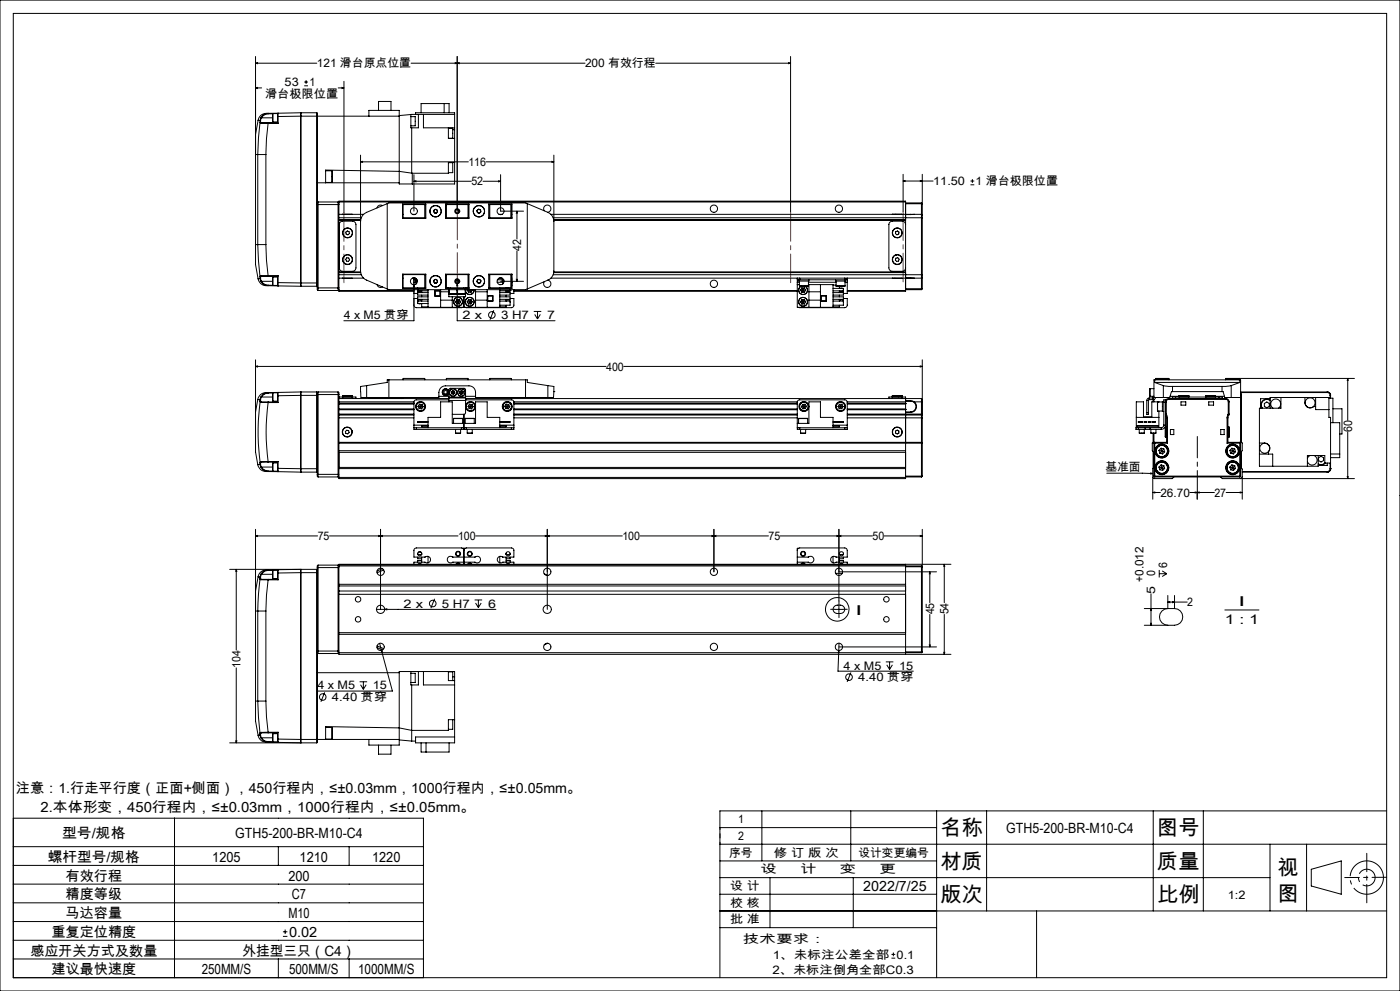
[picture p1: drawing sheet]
<svg xmlns="http://www.w3.org/2000/svg" width="420mm" height="297mm" viewBox="0 0 420 297" stroke-linecap="round" stroke-linejoin="round" font-family="sans-serif">
<g fill="none" stroke="#000" stroke-width=".3">
<path d="M0 0h420v297h-420zM4 4h412v289h-412zM76.7 18.9l.6-.1v.3zM76.7 18.9h18.3M76.7 16.9v56.4M136.6 18.8l.6 .1-.6 .2zM137.2 18.9l.6-.1v.3zM137.2 16.9v46.4M175.5 18.9h-52.2M196.7 18.9h40.5M236.6 18.8l.6 .1-.6 .2zM237.2 16.9v46.8"/>
<path d="M76.7 26.3l.6-.1v.3zM76.7 26.3h1.8M77.4 36.1l-.7 4.2v6h.6M77.4 36.1l.6 .1M78 36.7l-.7 9.6M78 36.7l.3 .2M78 36.2v.5M78.2 36.6l.2 .2M78.2 36.6l-.2 .1M78.2 36.1v.5M78.2 36.1l-.2 .1M78.3 36.9h2.1"/>
<path d="M78.3 35.2l-.3 1M78.3 35.2l.1 .1M78.4 36.8h2M78.4 36.8l-.1 .1M78.4 35.3l-.2 .8M78.4 35.3h3.4M80.4 34h-.2a2.56 2.56 0 0 0-2.8 2.1M80.4 36.9l-.5 4.7-.1 4.7M80.4 36.8v.1M80.4 34l-1.2 .3-.9 .9M80.4 34v.1M80.4 34.1l-1.4 .6-.6 .6"/>
<path d="M80.4 36.9h3M80.4 36.8h2.9M80.4 34.1h1.4M81.8 34.1l.1 2.4M81.9 34l-.1 .1M81.9 34v2.5M81.9 34h1.4M81.9 36.5h1.4M83.3 34.9h.1M83.3 34.1v.8M83.3 36.8l.1 .1M83.3 34.9v1.9"/>
<path d="M83.3 34v.1M83.4 33.9v1M83.4 33.9l6.8-.1v1M83.4 33.9l-.1 .2M83.4 34.9v2M83.4 33.9l-3 .1M90.2 34.8v50M90.2 34.8l-6.8 .1M90.2 34.8h29.6M90.3 33.8v52M90.3 33.8h4.7M90.3 33.8l-.1 .1"/>
<path d="M91.3 25.7h1.1M91.3 24.6h1.1M91.8 24v1.1M95 33.8v52M95 33.8l.2 51M101.5 26.3h1.7M102.6 26.2l.6 .1-.6 .2zM103.2 24.4v39.3M110.7 34.8v-1.7h9.1v22h16.6v-13.6M113.6 33.1v-2.7h3.7v2.7M123.3 35h1.3v2.7h-1.3M123.3 34.3l-3.5 .3"/>
<path d="M123.5 38.3v13.6M124.7 34.3v-.5h11.7v5.1M125.5 34.3v4h-2.2v-4M126.3 33.8v-2.8h8.4v2.8M127 34.3v4h9.4M133.2 31v2.8M134.5 38.4h1.3v3M134.5 38.3v3.1l1.9 .1M135.8 38.9h.6M136.4 38.9v2.6M136.4 34.3h-13.1M77.3 46.3h2.5"/>
<path d="M77.3 46.3v27M79.8 46.3v27M95.2 54.8h24.6M97.7 54.7h1.9M97.7 51.2h1.9M99.6 51.2v3.5M108.2 48.5l.6-.1v.2zM108.2 46.5v35.3a2.87 2.87 0 0 0 1.8 2.2l6.7 2.8h41l.5-.2M108.2 48.5h32.3M123.5 51.9h.2M123.5 51.9l-3.7-.5-22.1-.4v3.8M123.7 51.9v3.2"/>
<path d="M124.2 54.3l.6-.1v.3zM124.2 52.3v11M124.2 54.3h17.2M134.5 48.8h1.3v2.9h-1.3M136.4 48.7h-1.9v3.2h-10.8M144.9 54.3h5.3M145.8 48.5h20.4M149.6 54.2l.6 .1-.6 .2zM150.2 52.3v11h6.9M165.6 48.4l.6 .1-.6 .1zM166.2 46.5v34.7a2.98 2.98 0 0 1-1.8 2.8M270.9 54.3l.6-.2v.3z"/>
<path d="M270.9 54.3h9M270.9 52.2v11.3M276.1 54.1l.6 .2-.6 .1zM276.7 52.2v12.3M291.1 55.4h1.2M291.1 54.3h1.2M291.7 53.7v1.1M76.7 73.3v6l.7 4.3M76.7 73.3h.6M77.3 73.3l.7 9.6M77.3 73.3h2.5M79.8 73.3l.1 4.7 .5 4.7"/>
<path d="M95.2 61.3h6.5M95.4 60.5v26.6M95.4 60.5h6M95.4 60.5l-.2 .3M101.4 60.5v26.6M101.4 60.5l.3 .3M101.7 60.5v-.2h170v.2M101.7 60.8v.5M101.7 60.5v.3M101.7 61.3v25M101.7 64.2h7.4M101.7 66h6.5"/>
<path d="M101.7 60.5h170M101.7 65.3h6.7M101.7 65.9h6.5M102.1 66.6l.7-.3h3a1.09 1.09 0 0 1 1 1v13a1.09 1.09 0 0 1-1 1h-3a1.02 1.02 0 0 1-1-1v-13.2zM102.7 64.2h3M103.8 69.6l.4-.4 .5 .3 .1 .5-.4 .4-.6-.3zM104 77.3h.6l.2 .6-.3 .4-.6-.1-.2-.5zM114.8 61.6a1.07 1.07 0 0 0-1.7 .7M116.2 61l-6.2 2.6a2.94 2.94 0 0 0-1.8 2.8M116.2 61v25.6M116.2 61l.5-.2h41l.5 .2M120.8 64.2h.1"/>
<path d="M120.8 61.2h6.9v4.2h-6.9zM120.8 65.3h.1M120.9 65.3h6.8M123.7 64.2h.9M127.4 61.3v4M127.7 61.3h-6.8v4.1M130.1 63.3l.3 .5M130.4 63.8h.6M130.4 62.8l-.3 .5M130.4 62.8h.6M131 62.8l.2 .5M131.2 63.3l-.2 .5"/>
<path d="M133.7 61.2h7v4.2h-7zM133.7 61.3h7M133.7 65.3h7M133.9 61.3v4M134.1 61.2l.1 .1M140.4 61.3v4M143.1 63.1l.1 .6M143.2 63.7l.6 .2M143.6 62.7l.5 .2M143.6 62.7l-.5 .4M144.1 62.9l.1 .6M144.2 63.5l-.4 .4"/>
<path d="M146.6 61.3h6.8v4.1M146.6 61.2h7v4.2h-7zM146.6 65.3h6.8M146.9 61.3v4M149.7 64.2h.9M153.3 61.3v4M153.4 64.2h.2M153.4 65.3h.2M155.1 63.3l.1 .6h-.3zM155.1 63.3v8.3M155.1 75.2v9.1M158.2 61v25.6"/>
<path d="M158.2 61l6.2 2.6M163.3 63.2a1.11 1.11 0 0 1 .4-1.6 1.11 1.11 0 0 1 1.5 .6 1.11 1.11 0 0 1-.8 1.4M164.4 63.6a2.98 2.98 0 0 1 1.8 2.8M165.3 64.2h107.9M165.9 65.3h110.5M166.1 65.9h105.6M166.2 66h105.5M267.7 64.2h3M268.7 69.5l.5-.3 .5 .4-.1 .5-.5 .3-.5-.4zM268.8 77.4l.5-.1 .4 .4-.1 .5-.6 .1-.4-.4zM271.7 67.3a1.02 1.02 0 0 0-1-1h-3a1.09 1.09 0 0 0-1 1v13a1.09 1.09 0 0 0 1 1h3a1.02 1.02 0 0 0 1-1M271.7 60.5v4.8"/>
<path d="M271.7 65.3v17M271.7 60.8h4.7M271.7 61.1h4.7M273.2 64.3h-1.5v1M273.2 64.2h1.1M273.2 64.2v.1M274.2 64.2l-1 .1M274.2 64.2h2.2M276.4 64.2v1.1M276.4 64.2l.3 .3M276.4 65.3h.3M276.4 60.8l.3 .2-.3 .1"/>
<path d="M276.4 60.8v.3M276.4 61.1v3.1M276.4 65.3v17M276.7 64.5v.8M276.7 65.3v17M77.4 83.6a2.56 2.56 0 0 0 3 2M78 82.9l.2 .1M78 82.9v.6M78 83.5h.2M78 83.5l.3 .9M78 83.5l-.6 .1M78.2 83.5l.2 .8"/>
<path d="M78.2 83v.5M78.3 82.7h2.1M78.3 82.7l-.3 .2M78.3 82.7l.1 .1M78.3 84.4a2.46 2.46 0 0 0 2.1 1.2M78.4 82.8h2M78.4 82.8l-.2 .2M78.4 84.3l-.1 .1M78.4 84.3l.6 .6 1.4 .6M78.4 84.3h3.4M80.4 82.7v.1M80.4 85.5v.1"/>
<path d="M80.4 82.7h3M80.4 82.8h2.9M80.4 85.6l3 .1M80.4 85.5h1.4M81.9 83v2.5M81.9 83h1.4M81.9 85.5h1.4M83.3 84.7h.1M83.3 85.5l.1 .2M83.3 84.7v.8M83.3 85.5h.1M83.3 82.8v1.9"/>
<path d="M83.4 84.7v1M83.4 82.7l-.1 .1M83.4 82.7v2M83.4 84.7l6.8 .1M90.2 84.8v1l-6.8-.1M90.2 84.8h5M90.2 85.7l.1 .1M90.3 85.8h4.7M95.2 84.8v1.5M95.2 86.3v.5l.2 .3M95.2 85.7l-.2 .1M95.2 86.3h6.5"/>
<path d="M95.4 87.1h6M101.7 87.1v.2h22.5M101.7 86.3v.5M101.7 86.8v.3M101.7 81.6h6.5M101.7 83.4h7.4M101.7 82.3h6.7M101.7 87.1h22.5M101.7 86.8l-.3 .3M101.7 81.7h6.5M102.7 83.4h3M113.1 85.3a1.07 1.07 0 0 0 1.7 .7"/>
<path d="M120.8 83.4h.1M120.8 82.2h6.9v4.2h-6.9zM120.8 82.3h.1M120.9 82.2v4.1h6.8M120.9 82.3h6.8M123.7 83.4h.9M124.2 85.3l.1 .6h-.3zM124.2 91.4l.1 .5 .6 .3 13.9-.1M124.2 83.3v12.8h-21M124.2 87.9h1.1M124.2 89.5h1.1M124.7 83.9v.3h.5"/>
<path d="M124.8 84.2v.9M124.9 83.9h-.7v.7h.6M124.9 83.6v.3M124.9 83.9h.2M125.3 87.1h.1M125.3 86.3v.1M125.3 86.8v.4M125.3 90.2v.8h3.1M125.3 90.2h3.1M125.3 87.2h3.1M125.3 87.2a.61 .61 0 0 0 .6 .4 .61 .61 0 0 0 .6-.4v.5M125.4 87.3h1"/>
<path d="M125.6 91h.7M126.5 89.7v.5a.61 .61 0 0 0-.6-.4 .61 .61 0 0 0-.6 .4M126.5 88.4v.6M126.5 91v1h1.9M127.4 82.3v4M128.4 86.8v5.3h21.5v-5.3M128.4 87.7h-3.1v.7h3.1M128.4 89h-3.1v.7h3.1M130.1 84.3l.3 .5M130.4 83.8l-.3 .5M130.5 87.1h1.6v1.7h-1.6zM130.5 87.2h1.5v1.5h-1.5z"/>
<path d="M131 83.8l.2 .5M131 83.8h-.6M131 84.8h-.6M131.2 84.3l-.2 .5M132.2 86.8v5.3M132.2 87.5h2.5M132.2 90h3.5M133.7 82.2h7v4.2h-7zM133.7 86.3h7M133.7 82.3h7M133.9 82.3v4M134.2 86.3l-.1 .1"/>
<path d="M134.7 86.8v.3M134.7 88.2v.7h5v-.7M134.7 86.3v.1M134.7 87.1v1.1M134.7 88.2h5M134.7 87.1h.1M134.8 88h2.3M134.8 86.8v1.2M135.2 86.3v.1M135.7 88.9v3.2M136.7 84.2h1M136.7 90.4l.4 .7"/>
<path d="M136.7 90.4h1.5M136.9 83.9h.5M137.1 89.8h.7M137.1 89.8l-.4 .6M137.1 91.1h.7M137.1 89.8l.3 .6M137.1 86.8v1.2M137.1 87.1h.2M137.2 85.1l.1 .6h-.3zM137.2 83.5v12.6h29.3M137.3 88h2.3M137.3 86.8v1.2"/>
<path d="M137.4 90.4l-.3 .7M137.4 90.4l.4 .7M137.8 89.8l.4 .6M137.8 89.8l-.4 .6M138.2 90.4l-.4 .7M139.2 86.3v.1M139.2 88.9v3.2M139.6 86.8v1.2M139.6 87.1h.1M139.7 86.8v.3M139.7 86.3h.1M139.7 87.1v1.1"/>
<path d="M139.8 86.3l-.1 .1M140.2 87h1.5M140.2 87l.3 .6M140.2 90.4h1.5M140.2 90.4l.3 .7M140.3 86.8l-.1 .2M140.4 82.3v4M140.5 86.4h.1M140.5 87.6h.8M140.5 89.8h.8M140.5 91.1h.8M140.5 89.8l-.3 .6"/>
<path d="M140.5 89.8l.4 .6M140.8 86.8l.1 .2M140.9 87l.4 .6M140.9 87l-.4 .6M140.9 90.4l-.4 .7M140.9 90.4l.4 .7M141 86.8l-.1 .2M141.3 89.8l.4 .6M141.3 89.8l-.4 .6M141.6 86.8l.1 .2M141.7 87l-.4 .6M141.7 90.4l-.4 .7"/>
<path d="M142.2 86.8a1.3 1.3 0 0 1-1 1.4 1.3 1.3 0 0 1-1.5-.9M142.3 86.8a1.36 1.36 0 0 1-1.1 1.5 1.36 1.36 0 0 1-1.5-.8M142.7 86.8v5.3M142.7 87.5h3.5M142.7 90h3.5M143.1 84.4l.4 .4M143.3 83.9l-.2 .5M143.8 83.7l.5 .5M143.8 83.7l-.5 .2M144.1 84.7l-.6 .1M144.3 84.2l-.2 .5M146.2 86.8v5.3"/>
<path d="M146.3 88.6h1.6v1.6h-1.6zM146.3 88.7v1.5M146.6 82.2h7v4.2h-7zM146.6 82.3h6.8M146.9 82.3v4M147.8 88.7v1.5M148.1 93l-1.1 2.8M149.2 84.6h1.6M149.2 83.9h1.9M149.7 83.4h.9M149.9 85.3h.1M149.9 86.3v.1"/>
<path d="M149.9 87.7h3.1v.7h-3.1M149.9 89h3.1v.7h-3.1M149.9 90.2h3.1M149.9 87.2h3.1M150.2 84.3h6.9M150.7 83.9v.3h.5M150.8 84.2v.9M151.8 89.7v.5a.61 .61 0 0 1 .6-.4 .61 .61 0 0 1 .6 .4M151.8 86.3v.1M151.8 88.4v.6M151.8 91.5v.5h-1.9M151.9 87.3h1"/>
<path d="M152.1 86.4h.7M153 87.2a.61 .61 0 0 1-.6 .4 .61 .61 0 0 1-.6-.4v.5M153 86.4h.1M153 86.8v.3zM153 90.3v.3M153 89.5h1.2v2.1l-.4 .5-.4 .1-13.8-.1M153 87.1h.1M153 90.2v1.3h-3.1M153.3 82.3v4M153.4 84.2h.2M153.4 85.8h.1M153.4 83.9h.2"/>
<path d="M153.4 83.4h.2M153.4 82.2v4.1h-6.8M153.4 82.3h.2M153.4 85.7h.1M153.5 85.7v.1M153.5 84.2v1.5M153.5 84.6h.1M154.2 86.8v1.1h-1.2M154.2 87.3h85M154.2 87.1h85M154.9 83.7h.3l-.1 .6zM160.1 93.3h2.3"/>
<path d="M160.4 94.2l.9 1.4M161.3 93.3v2.3M162.1 94.2l-.8 1.4M164.4 84a1.11 1.11 0 0 1 .8 1.4 1.11 1.11 0 0 1-1.5 .6 1.11 1.11 0 0 1-.4-1.6M164.4 84l-6.2 2.6M165.3 83.4h73.9M165.9 82.3h110.5M166.1 81.7h105.6M166.2 81.6h105.5M239.2 83.9h.7M239.2 83.4h.7M239.2 83.9v.7"/>
<path d="M239.2 84.6v7.5h10.7v-6.8h-7.4M239.2 83.4v.5M239.2 85.3h.6M239.2 84.6h.6M239.7 83.9v.3h3v-.3M239.8 85.7h2.7M239.8 84.2v1.5M239.9 83.4v.5M239.9 83.4h13.5M239.9 83.9h13.5M240.2 87l.4 .6M240.2 87h1.5"/>
<path d="M240.2 90.5l.4 .6M240.3 85.8a1.35 1.35 0 0 0-.4 2 1.35 1.35 0 0 0 2.1 0 1.35 1.35 0 0 0-.5-2M240.4 85.8a1.3 1.3 0 0 0-.5 2 1.3 1.3 0 0 0 2 0 1.3 1.3 0 0 0-.5-2M240.5 89.8l-.3 .7M240.5 89.8l.8 1.3M240.6 86.3h.7M240.6 86.3l-.4 .7M240.6 87.6h.7M240.6 86.3l.3 .7M240.9 87l-.3 .6M240.9 87l.4 .6M241.3 89.8h-.8"/>
<path d="M241.3 89.8l.4 .6M241.3 89.8l-.7 1.3M241.3 86.3l.4 .7M241.3 86.3l-.4 .7M241.3 91.1h-.7M241.7 87l-.4 .6M241.7 90.4l-.4 .7M241.7 90.4l-1.5 .1M242.5 84.2v1.5M242.5 84.6h8.3M242.7 85.3v6.8M242.7 87.5h3.4"/>
<path d="M242.7 90h3.4M246.1 85.3v6.8M246.3 88.6h1.6v1.6h-1.6zM247.8 88.7v1.5M249.9 86.4h3.1v.8M249.9 87.7h3.1v.7h-3.1M249.9 89h3.1v.7h-3.1M249.9 90.2h3.1M249.9 87.2h3.1M249.9 85.4h.9M250.7 83.9v.3h3v-.3M250.8 85.7l.1 .1"/>
<path d="M250.8 85.7h2.7M250.8 84.2v1.5M250.9 85.8h.1M251.8 89.7v.5a.61 .61 0 0 1 .6-.4 .61 .61 0 0 1 .6 .4M251.8 85.8v.6M251.8 88.4v.6M251.8 91.5v.5h-1.9M251.9 87.3h1M252.1 86.4h.7M253 87.2a.61 .61 0 0 1-.6 .4 .61 .61 0 0 1-.6-.4v.5M253 86.8v.3M253 90.3v.3"/>
<path d="M253 89.5h1.2l-.1 2.1-.1 .4-.6 .2-13.9-.1M253 90.2v1.3h-3.1M253 87.1h.1M253.4 83.9h.8M253.4 83.4h.7M253.4 83.4v.5M253.5 85.7l-2.6 .1M253.5 84.2v1.5M253.5 84.6h.7M254.1 83.4h19.1M254.2 83.9v.7M254.2 83.4v.5"/>
<path d="M254.2 84.6v3.3h-1.2M254.2 87.1h17.5M267.7 83.4h3M271.7 82.3v4.8M271.7 87.1v.2h-17.5M271.7 82.3v1h1.5M271.7 86.8h4.7M271.7 86.5h4.7M273.2 83.3l1 .1M273.2 83.4h1M273.2 83.3v.1M274.2 83.4h2.2"/>
<path d="M276.4 82.3h.3M276.4 82.3v1.1M276.4 86.5h.3M276.4 86.5v.3M276.4 83.4v3.1M276.7 82.3v.8M276.7 83.1l-.3 .3M276.7 86.5l-.3 .3M276.7 83.1v3.4M76.7 109.8l.6-.1v.3zM76.7 107.8v15.7M76.7 109.8h105.1"/>
<path d="M77.3 119.7l.7 .1M77.3 119.7l-.6 3.8M78 119.8v.6M78.2 119.8v.5M78.2 119.8h-.2M78.3 118.9l-.3 .9M78.3 118.9l.1 .1M78.4 119l-.2 .8M78.4 119h3.4M80.4 117.6a2.65 2.65 0 0 0-3.1 2.1M80.4 117.6a2.45 2.45 0 0 0-2.1 1.3M80.4 117.6v.2"/>
<path d="M80.4 117.8l-.8 .2-1.2 1M80.4 117.8h1.4M81.8 117.8l.1 2.4M81.9 117.7l-.1 .1M81.9 117.7v2.5M81.9 117.7h1.4M83.3 118.6h.1M83.3 117.8v.8M83.3 118.6v1.9M83.3 117.7v.1M83.4 117.6l6.8-.1v1M83.4 117.6v1"/>
<path d="M83.4 117.6l-.1 .2M83.4 118.6v2M83.4 117.6h-3M90.2 118.5l-6.8 .1M90.2 118.5v22M90.2 118.5h5M90.3 117.5v24M90.3 117.5h4.7M90.3 117.5l-.1 .1M95 117.5v24M95 117.5l.2 .2M95.2 117.7v.5"/>
<path d="M95.2 118.2h6.5M95.2 118.2v24M95.4 117.5v25.4M95.4 117.5h6M95.4 117.5l-.2 .2M101.4 117.5v25.4M101.4 117.5l.3 .2v.5M101.7 118.2v14.4M101.7 119.4h33M101.8 119.4v-.4h5v.4M102.8 118.7h3M102.8 118.7v.7"/>
<path d="M102.8 119h2.9M105.8 118.7v.7M110 119.1h21.7a3.5 3.5 0 0 1 .6-2.9l.6-.4 .8-.2h7a1.93 1.93 0 0 1 2 2v1.5h21.7M110 115.6l-1.8 .2 .1 3.3h1.7M110 115.6l6.2-1v-.8h42v.8l6.2 1M110 115.6v3.5M110.7 119.4h9.1M116.7 113.8v5.3M120.9 113.8v-.4h6.5v.4M120.9 119.4h-.6M120.9 119.1v.3M131.7 118.8h3"/>
<path d="M133.9 113.8v-.4h6.5v.4M134.7 119.3v.7M134.7 119v.3M134.7 119v-2.1l.4-.5h4.4l.2 .4v2.2M134.7 119.8l-10.2 .1-.3 .5v7M134.7 119h5M134.7 119.3h5M135.4 117.4l.1 .6M135.4 117.4l.5 .2M135.5 118l.5 .2M135.8 117l-.4 .4M135.8 117l.5 .3"/>
<path d="M135.8 117l.1 .6M135.9 117.6l.6 .2M135.9 117.6l-.4 .4M135.9 117.6l.1 .6M136.3 117.3l.2 .5M136.3 117.3l-.4 .3M136.5 117.8l-.5 .4M137.9 117.8l.4 .4M138 117.3l-.1 .5M138 117.3l.4 .3M138.4 117.6l-.5 .2M138.4 117.6l-.1 .6"/>
<path d="M138.4 117.6l.5 .4M138.5 117l.5 .4M138.5 117l-.5 .3M138.5 117l-.1 .6M138.9 118l-.6 .2M139 117.4l-.1 .6M139 117.4l-.6 .2M139.7 119.3v.7M139.7 119v.3M139.7 119.9h14.1l.4 .5v7M139.7 119.4h136.7M139.7 118.8h3"/>
<path d="M146.9 113.8v-.4h6.4l.1 .4M153.4 119.1v.3M157.7 113.8v5.3M164.4 115.6l1.8 .2v1.6M164.4 115.6v3.5M166.2 117.4l-.1 1.7h-1.7M166.2 117.4h.1M187.1 109.8h89.6M266.7 119.4v-.4h5v.4M267.7 118.7h3M267.7 118.7v.7M267.8 119h2.8"/>
<path d="M270.7 118.7v.7M271.7 119.4v1M271.7 119.4v.7h1.5M276.1 109.7l.6 .1-.6 .2zM276.4 119.4v1M276.4 119.4l.3 .2v.8h-.3M276.7 107.8v16.3M344.8 119.3l-.6 .2-.2 .5M344.8 119.8l-.3 .2M344.8 119.3v.5M344.9 116.6l.1 2.2M344.9 116.5v.1"/>
<path d="M345 116.5h-.1M345 116.5v2.3M345 118.8h1.2M345 116.5h1.2M345.9 118.8v1.6M346.2 119l-.2 .3h-1.2M346.2 119.7v.7M346.4 114.6h25.6M346.4 114.6l2.6 1M346.4 113.8v.8M346.7 119.1l-.5 .6-1.4 .1M346.7 113.8v-.4h4v.4"/>
<path d="M346.7 113.6h4M349 115.6l2.8 .2M349 119.1h-2.8v-5.3h26v18.8M349 115.6v3.5M350.6 119.7l-.6 .3-.1 .4M350.6 119.4v.3M350.6 119.4a.96 .96 0 0 0-1 1M350.6 119.4h17.1M350.6 119.7h17.1M351 118.8h2.7M351.8 117.4h-.4l-.5 1.7h-1.9M351.8 115.8h14.8"/>
<path d="M351.8 117.4h14.8M351.8 115.8v1.6M352.7 119h-1v.4M352.7 119h13M352.7 119v.4M353.7 118.7h3M353.7 118.9l.1 .1M353.7 118.9h3M353.7 118.7v.2M356.7 118.9l-.1 .1M356.7 118.7v.2M361.7 118.7h3"/>
<path d="M361.7 118.9v.1M361.7 118.9h3M361.7 118.7v.2M364.7 118.9l-.1 .1M364.7 118.8h2.6M364.7 118.7v.2M365.7 119h1v.4M365.7 119v.4M366.6 117.4h.3l.5 1.7h2M366.6 115.8v1.6M367.7 113.6h4M367.7 119.7l.6 .2 .2 .5"/>
<path d="M367.7 119.4v.3M367.7 119.4a.96 .96 0 0 1 1 1M369.4 115.6l-2.8 .2M369.4 119.1h2.8M369.4 115.6v3.5M371.7 113.4v.4M372 114.6l-2.6 1M372 113.8v.8M372.2 117.5h26M372.2 118.2h.2M372.4 118.2v14.4M381 119.9a1.75 1.75 0 0 0-2.2 .2 1.75 1.75 0 0 0-.2 2.2"/>
<path d="M381 119.5h-2.8v2.8M384.3 119.1v3.2h-6.5v17.4h17.7v-3.2M391.5 119.1v1.6a1.58 1.58 0 0 0 .9 1.4 1.58 1.58 0 0 0 1.7-.3h.6M394.7 119.1v3.7h4M398.2 117.5a1.02 1.02 0 0 1 1 1M398.2 117.6a.84 .84 0 0 1 .8 .9M398.2 117.6l-26 .1 .2 .5M398.2 117.5v.1M398.7 119.3h1.2v7.4M399 118.5h.2M399 118.5v.8M399.2 118.5v.8"/>
<path d="M404.3 113.4l.2 .6h-.3zM404.3 113.4v12.6M406.3 113.4h-38.6v.4M76.7 123.5v12l.6 3.7M77.3 139.2a2.65 2.65 0 0 0 3.1 2.1M77.3 139.2h.1M78 139.1l.2 .1M78 139.1l.3 .9M78 139.1l-.7 .1M78 120.4a69.6 69.6 0 0 0 0 18.2M78 120.4l.3 .2M78 138.6l.2 .1"/>
<path d="M78 138.6v.5M78.2 120.3l.2 .2M78.2 120.3l-.2 .1M78.2 139.2l.2 .8M78.2 138.7v.5M78.3 138.4l-.3 .2M78.3 120.6h2.1M78.3 138.4l.1 .1M78.4 120.5h2M78.4 120.5l-.1 .1M78.4 138.5h2M78.4 138.5l-.2 .2"/>
<path d="M78.4 140h-.1M78.4 140l.6 .6 1.4 .6M78.4 140h3.4M80.4 120.6a65.4 65.4 0 0 0 0 17.7M80.4 138.3l-2.1 .1M80.4 120.5v.1M80.4 138.3v.2M80.4 120.6h3M80.4 138.3h3M80.4 120.5h2.9M80.4 138.5h2.9M81.9 138.7l-.1 2.4"/>
<path d="M81.9 138.7v2.5M81.9 120.2h1.4M81.9 138.7h1.4M83.3 120.5l.1 .1M83.3 138.5v1.9M83.4 138.3l-.1 .2M83.4 138.3v2.1M101.7 132.6v.2M101.7 132.8h174.7M101.7 135.1h170M101.7 135.6h170M101.7 132.6h174.7"/>
<path d="M101.7 121h22.5M101.7 122.7h22.5M101.7 121.1h22.5M101.7 122.6h22.5M101.7 120.4h22.5M101.7 124.1h22.5M101.7 124.4h22.5M101.7 125.2h22.5M101.7 120.9h22.5M101.7 122.8h22.5M103.6 129.3l.4-.4 .6 .2 .1 .5-.4 .4-.5-.1zM124.2 128.2h.7"/>
<path d="M124.2 128.2v.5h.7M124.2 127.4v.8M124.2 127.4h4.2M124.9 128.2h13.5M124.9 128.7h13.5M124.9 128.2v.5M125.4 121.8l.4 .6M125.4 121.8h.8M125.8 122.4l.7 .1M125.8 121.1l.8 .1M125.8 121.1l-.4 .7M125.8 121.1l.4 .7"/>
<path d="M126.2 121.8l.7 .1M126.2 121.8l-.4 .6M126.2 121.8l.3 .7M126.6 121.2l.3 .7M126.6 121.2l-.4 .6M126.9 121.9l-.4 .6M128.4 128.2v-3.1h3.8v-4.7h3.5v6.5h7v-6.5h3.5v4.7h3.7v3.1M128.4 127.5h-1.9v.4h1.9M128.4 126.4h-3.1l3.1 .1M134.7 120h5M134.7 120v.4M135.7 124.2h3.5"/>
<path d="M136.1 125.4h2.7M136.1 125.4v1.5M136.7 129.8h1.5M136.7 128.7v1.1M138.2 128.7v1.1M138.4 128.2h1.5M138.4 128.7h.8M138.4 128.2v.5M138.8 125.4v1.5M139.2 128.7h.7M139.2 124.2v4.5M139.6 125.4h2.7"/>
<path d="M139.6 125.4v1.5M139.7 120v3.8l-.5 .4M139.9 128.2h13.5M139.9 128.2v.5M139.9 128.7h13.5M140.2 129.8h1.5M140.2 128.7v1.1M140.4 121.8l.4 .6M140.4 121.8h.8M140.8 122.4l.7 .1M140.8 121.1l.8 .1M140.8 121.1l-.4 .7"/>
<path d="M140.8 121.1l.4 .7M141.2 121.8l.7 .1M141.2 121.8l-.4 .6M141.2 121.8l.3 .7M141.6 121.2l.3 .7M141.6 121.2l-.4 .6M141.7 128.7v1.1M141.9 121.9l-.4 .6M142.3 125.4v1.5M149.9 127.5h1.9v.4h-1.9M149.9 126.4h3.1l-3.1 .1M149.9 127.4h4.3"/>
<path d="M151.4 121.8l.4 .6M151.4 121.8h.8M151.8 122.4l.7 .1M151.8 121.1l.8 .1M151.8 121.1l-.4 .7M151.8 121.1l.4 .7M152.2 121.8l.7 .1M152.2 121.8l-.4 .6M152.2 121.8l.3 .7M152.6 121.2l.3 .7M152.6 121.2l-.4 .6M152.9 121.9l-.4 .6"/>
<path d="M153.4 128.2h.8M153.4 128.2v.5M154.2 128.2v.5h-.8M154.2 127.4v.8M154.2 121h85M154.2 122.7h85M154.2 121.1h85M154.2 122.6h85M154.2 120.4h85M154.2 124.1h85M154.2 124.4h85M154.2 125.2h85"/>
<path d="M154.2 120.9h85M154.2 122.8h85M239.2 128.2h.7M239.2 126.9h3.5v-6.5h3.4v4.7h3.8v3.1M239.6 125.4h2.7M239.6 125.4h.1M239.6 125.4v1.5M239.9 128.2h13.5M239.9 128.7h13.5M239.9 128.2v.5M240.2 129.8h1.5M240.2 128.7v1.1"/>
<path d="M240.4 121.9l.4 .6M240.8 121.2l-.4 .7M240.8 121.2l.4 .6M241.2 121.8l-.8 .1M241.2 121.8l-.4 .7M241.2 121.8l.4 .6M241.5 121.2h-.7M241.5 121.2l.4 .6M241.5 121.2l-.3 .6M241.6 122.4l-.8 .1M241.7 128.7v1.1M241.9 121.8l-.3 .6"/>
<path d="M241.9 121.8h-.7M242.3 125.4v1.5M249.9 127.5h1.9v.4h-1.9M249.9 126.4h3.1l-3.1 .1M249.9 127.4h4.3M251.4 121.8l.4 .7M251.4 121.8h.8M251.8 122.5h.7M251.8 121.2h.8M251.8 121.2l-.4 .6M251.8 121.2l.4 .6M252.2 121.8l-.4 .7"/>
<path d="M252.2 121.8l.3 .7M252.2 121.8h.7M252.6 121.2l.3 .6M252.6 121.2l-.4 .6M252.9 121.8l-.4 .7M253.4 128.2h.8M253.4 128.2v.5M254.1 120.4h17.6M254.2 127.4v-6.8l-.5-.7-13.9-.1-.6 .6v8.3h.7M254.2 128.2v.5h-.8M254.2 127.4v.8M254.2 121h17.5"/>
<path d="M254.2 122.7h17.5M254.2 121.1h17.5M254.2 122.6h17.5M254.2 124.1h22.2M254.2 124.4h22.2M254.2 125.2h22.2M254.2 120.9h17.5M254.2 122.8h17.5M268.7 129.2l.5-.3 .5 .3v.6l-.5 .3-.5-.3zM271.7 122.8v20.6h-170v-10.6M271.7 120.9v.1M271.7 122.7v.1"/>
<path d="M271.7 121h.1M271.7 122.7h.1M271.7 120.2h1.5M271.7 120.4v.5M271.7 121v1.7M271.7 123.6h1.5M271.7 123.5h1.5M273.2 120.1l1 .3M273.2 120.2a1.62 1.62 0 0 1 1.6 1.6 1.62 1.62 0 0 1-1.6 1.7M273.2 120.1v.1M273.2 123.5v.1M274.2 120.4a1.77 1.77 0 0 1 .6 2 1.77 1.77 0 0 1-1.6 1.2"/>
<path d="M274.2 120.4h2.2M276.4 132.6l.3 .2h-.3M276.4 132.6v.2M276.4 124.1v.3M276.4 124.1h.3M276.4 124.4v.8M276.4 125.2h.3M276.4 120.4v3.7M276.4 125.2v7.4M276.4 132.8v9.9M276.7 124.2l-.3 .2M276.7 124.1v.1"/>
<path d="M276.7 124.2v1M276.7 125.2v17.5M340.9 125.1h6.8M341 127.5h6.5v.4h-6.5zM341.5 126.4l1.3 .1zM341.5 128.2h-.7v.5h.7M341.5 128.2h6.9M341.5 128.7h2M341.5 128.2v.5M341.8 129.8h1.5M341.8 128.7v1.1M343.3 126.4l.7 .1z"/>
<path d="M343.3 128.7v1.1M343.5 128.7h1.5M343.5 128.2v.5M344 123.6v.6h.5v-.6M344 120h.5M344 123.6h.5M344 120v3.6M344.5 126.4l.8 .1zM344.5 120v3.6M345 128.7h3.4M345 128.2v.5M345.3 129.8h1.5"/>
<path d="M345.3 128.7v1.1M345.8 126.4l.8 .1zM345.9 132.6l-.2 .1v2.4l.5 .5M345.9 132.6h4.1M345.9 129.9v2.7M345.9 135.3v5M346.2 132.8h.2M346.2 132.8l.2-.2v.2M346.2 129.9v2.7M346.2 132.8v9.9M346.4 132.8h3.8M346.4 132.8v9.9"/>
<path d="M346.8 128.7v1.1M347.2 120.5l.1 2.7zM347.2 123.1h.1M347.3 123.2h1.4M347.7 120.4v.1M347.7 123.2v5M347.7 140l.2 .8M347.7 140l1.7 .4M347.7 135l.2 .8M347.7 135l1.7 .4M347.9 135.8l.9 .2M348.3 139.3l.8 .3"/>
<path d="M348.3 139.3l-.6 .7M348.3 139.3l.2 .9M348.3 134.3l.8 .2M348.3 134.3l-.6 .7M348.3 134.3l.5 1.7M348.4 128.2v.5M348.7 120.5l-3.2-.1v4.5h-2.5v-4.5h-2.1v7.8M349.1 120.3h-.4v3h.4M349.1 127.4l-.1 .4-.6 .4M349.1 127.4h.5M349.1 120.6h.5M349.1 120.6v6.8"/>
<path d="M349.1 139.6l.3 .8M349.1 139.6l-.6 .6M349.1 134.5l.3 .9M349.1 134.5l-1.2 1.3M349.4 135.4l-.6 .6M349.6 128v3M349.6 127.4a1.33 1.33 0 0 1-1.2 1.3M349.6 120.4v-.6h-.5v.8M349.6 120.4h.3M349.6 131h.3M349.6 128h.3M349.6 120.4v7"/>
<path d="M349.7 124.4l.3 .8M349.9 124.1v.1M349.9 124.1h-.3l.1 .3M349.9 120.4v3.7M349.9 128l.1 .1M349.9 124.2l.3 1M349.9 124.2l-.2 .2M349.9 128v3M350 130.9l-.1 .1M350 132.6l.2 .2M350 125.2h.2M350 125.2v7.4"/>
<path d="M350.2 125.2v7.6M351.1 128.7h1v1.5h-1zM354.3 120.4h1.4v1h-1.4zM362.6 120.4h1.5v1h-1.5zM366.2 128.7h1v1.5h-1zM368.1 125.2h.3M368.1 132.8h3.8M368.1 125.2v7.6M368.4 130.9v.1M368.4 132.6l-.3 .2M368.4 132.6h4M368.4 125.2v7.4"/>
<path d="M368.4 128v.1M368.4 124.2l-.3 1M368.4 124.2l.3 .2M368.4 128v3M368.4 131h.3M368.4 128h.3M368.5 124.1h.2M368.5 120.4h.2M368.5 124.1l-.1 .1M368.5 120.4v3.7M368.7 124.4l-.3 .8M368.7 128v3"/>
<path d="M368.7 124.1v.3M368.7 120.4v3.7M369 135l.2 .8M369 135l.8 .2M369 140l.2 .8M369 140l.8 .2M369.2 135.8l.8 .2M369.6 134.3l.8 .2M369.6 134.3l-.6 .7M369.6 134.3l.2 .9M369.6 139.3l.8 .3M369.6 139.3l-.6 .7"/>
<path d="M369.6 139.3l.2 .9M369.8 135.2l.8 .2M369.8 135.2l.2 .8M369.8 135.2l-.6 .6M370.4 134.5l.2 .9M370.4 134.5l-.6 .7M370.4 139.6l.2 .8M370.4 139.6l-.6 .6M370.6 135.4l-.6 .6M371.9 132.8h.3M371.9 132.8v-.2l.3 .2M371.9 132.8v9.9"/>
<path d="M372.2 132.8v9.9M372.4 132.6l.3 .1v2.4l-.5 .5M372.4 135.3v5M377.8 132.8h1.6a1.58 1.58 0 0 1 1.4 .9 1.58 1.58 0 0 1-.3 1.7v.7M377.8 136.1h4v3.6M379.3 120.9l.7-.4 .8 .4v.9l-.8 .4-.7-.4zM381 120a1.65 1.65 0 0 0-2.1 .2 1.65 1.65 0 0 0-.2 2.1M381 122.3v-3.2h17.7v6h.5v15.4M381.9 122.3a1.51 1.51 0 0 1-.3-2.2 1.51 1.51 0 0 1 2.3 0 1.51 1.51 0 0 1-.4 2.2M393 136.5l-.8 .9M394.3 136.5a1.51 1.51 0 0 1 .4 2.5 1.51 1.51 0 0 1-2.5-.6M395.6 137.2l.7-.5 .8 .5v.8l-.8 .5-.7-.5z"/>
<path d="M397.5 138.8a1.64 1.64 0 0 1-2 .2M397.6 138.8a1.76 1.76 0 0 1-2.1 .3M398.2 138.8v.7h-2.7M399 138.8v1.7M399.2 138.8h-1.8v-2.3h-5.2v3.2M399.2 126.7h2.7v10.5h-2.7M399.2 136.1h2.7M399.9 122.5h2.7v7.6h-.7M404.3 129.5v13.9M76.7 158.6v51.5M78.3 140a2.56 2.56 0 0 0 2.1 1.3M80.4 141.2v.1"/>
<path d="M80.4 141.3l3 .1M80.4 141.2h1.4M81.8 141.1l.1 .1M81.9 141.2h1.4M83.3 140.4v.8M83.3 140.4h.1M83.3 141.2l.1 .2M83.3 141.2h.1M83.4 140.4v1M83.4 140.4l6.8 .1M90.2 140.5v1l-6.8-.1M90.2 140.5h5"/>
<path d="M90.2 141.3l.1 .2M90.3 141.5h4.7M95.2 142.2v.5l.2 .2M95.2 141.3l-.2 .2M95.2 142.2h6.5M95.4 142.9h6M101.7 140.1h170M101.7 140.4h170M101.7 143.1h170M101.7 142.7l-.3 .2M114.2 158.6v24M164.2 158.6v24"/>
<path d="M214.2 158.6v12.8M251.7 158.6v21.5M271.7 142.7h4.7M271.7 142.9h4.7M276.4 142.7h.3M276.4 142.7v.2M276.7 158.6v36.8M276.7 142.7l-.3 .2M332 141.8l13.8 .1M345.2 141.7l.6 .2-.6 .2zM345.8 147.6l.6-.1v.2zM345.8 147.6h2.3"/>
<path d="M346.2 142.7l.2 .2M346.2 142.7h.2M346.2 140.1l-.4 .3v9.2M346.4 142.7v.2M346.4 142.7h25.5M346.4 142.9h25.5M347.9 140.8l.9 .2M348.5 140.2l.3 .8M348.5 140.2l-.6 .6M349.4 140.4l-.6 .6M352.2 142.9l-.5 .5h-5.5l-.4-.3M356.9 147.6h7.4"/>
<path d="M358.6 147.5l.6 .1-.6 .1zM359.2 147.6l.6-.1v.2zM359.2 147.5v2.1M366.2 142.9l.5 .5h39.6M367.8 147.6h4.9M369.2 140.8l.8 .2M369.8 140.2l.8 .2M369.8 140.2l.2 .8M369.8 140.2l-.6 .6M370.6 140.4l-.6 .6M371.9 142.7v.2M371.9 142.7h.3"/>
<path d="M372.1 147.5l.6 .1-.6 .1zM372.2 142.7l-.3 .2M372.2 140.1l.5 .5v9M372.7 141.5h25.5M372.7 142.9l-.5 .5M372.7 141.3h25.5M398.2 141.5h.1M398.2 141.3v.2M399 140.5a.84 .84 0 0 1-.8 .8M399 140.5h.2M399.2 140.5h.1M399.2 140.5a1.02 1.02 0 0 1-1 1"/>
<path d="M404.2 142.8h.3l-.2 .6zM68.9 170.6h26.1M70.9 170.6l.1 .6h-.3zM70.9 170.6v24.2M76.7 160.6l.6-.1v.3zM76.7 160.6h18.6M77.4 172.9l-.7 4.2v6h.6M77.4 172.9l.6 .1M78 173.5l-.7 9.6M78 173.5l.3 .2M78 173v.5M78.2 173.4l-.2 .1"/>
<path d="M78.2 173.4l.2 .2M78.2 172.9v.5M78.2 172.9l-.2 .1M78.3 173.7l2.1 .1M78.3 172l-.3 1M78.3 172l.1 .1M78.4 173.6h2M78.4 173.6l-.1 .1M78.4 172.1l-.2 .8M78.4 172.1h3.4M80.4 170.8h-.2a2.56 2.56 0 0 0-2.8 2.1M80.4 173.8l-.5 4.6-.1 4.7"/>
<path d="M80.4 173.6v.2M80.4 170.8l-1.2 .4-.9 .8M80.4 170.8v.2M80.4 171l-.8 .1-1.2 1M80.4 173.8h3M80.4 173.6h2.9M81.8 171l.1 2.4M81.8 170.9l-1.4 .1M81.9 170.9l-.1 .1M81.9 170.9v2.5M81.9 170.9h1.4M81.9 173.4h1.4"/>
<path d="M83.3 173.6l.1 .2M83.3 171.7h.1M83.3 170.9v.8M83.3 171.7v1.9M83.3 170.9h.1M83.4 170.7v1M83.4 170.7l6.8-.1v1M83.4 170.7l-.1 .2M83.4 171.7v2.1M83.4 170.7l-3 .1M90.2 170.8l.1-.2v52l-.1-.1M90.2 171.6v50"/>
<path d="M90.2 171.6l-6.8 .1M90.2 171.6h5M95 170.6v52M95 170.6l.2 .2M95.2 170.1v25M95.2 170.1h6.5M95.4 169.4v26.5M95.4 169.4l-.2 .2v.5M95.4 169.4h6M98.8 160.6h38.6M101.4 169.4v26.5M101.4 169.4l.3 .2h174.7"/>
<path d="M101.7 178l170 .1M101.7 175.1h170M101.7 175.6h170M101.7 169.3h170M113.6 160.5l.6 .1-.6 .2zM114.2 160.6l.6-.1v.3zM114.8 170.4l-1.7 .7M115.1 170.8l-2 .9M124.2 169.1v-.6h3.2a1.04 1.04 0 0 0 1.5 0 1.04 1.04 0 0 0 0-1.5 1.04 1.04 0 0 0-1.5 0h-3.2v-2.2l.2-.4 .5-.2h13.5l.6 .2 .2 .6 .2-.6 .5-.2h13.5l.6 .2 .2 .4v2.2h-3.3a1.04 1.04 0 0 0-1.4 0 1.04 1.04 0 0 0 0 1.5 1.04 1.04 0 0 0 1.4 0h3.3v.6M125.3 165.8v.4M125.3 167v.5h1.2M125.3 166.2h1.2"/>
<path d="M125.4 169.1l.5-.3 .5 .3M125.6 165.4h.7M126.5 165.8v.4M126.5 167v1.5M126.5 168h-1.2v.5M128.4 166.8v1.9M130.4 179.5l-1.1 2.8M134.3 167.1a1.08 1.08 0 0 1 1.6-.1h6.5a1.04 1.04 0 0 1 1.5 0 1.04 1.04 0 0 1 0 1.5 1.04 1.04 0 0 1-1.5 0h-6.5a1.04 1.04 0 0 1-1.3 0 1.04 1.04 0 0 1-.3-1.4zM136.8 169.1l.6-.4 .7 .4M136.9 169.1l.5-.2 .5 .2M138.8 164.3h.8M139.2 164.3v4.8"/>
<path d="M140.3 169.1l.6-.4 .7 .4M140.4 169.1l.5-.2 .5 .2M142.4 179.8h2.2M142.7 160.6h44M143.5 179.8v2.3M149.9 166.8v1.9M151.8 165.8v.4M151.8 167v1.5M151.8 168h1.2v.5M151.8 166.2h1.2M151.9 169.1l.5-.3 .5 .3M153 165.8v.4"/>
<path d="M153 167v.5h-1.2M163.3 172l1.1 .4M163.6 160.5l.6 .1-.6 .2zM164.2 160.6l.6-.1v.3zM192 160.6h38.5M213.6 160.5l.6 .1-.6 .2zM214.2 160.6l.6-.1v.3zM239.2 167h3.2a1.04 1.04 0 0 1 1.5 0 1.04 1.04 0 0 1 0 1.5 1.04 1.04 0 0 1-1.5 0h-3.2M239.2 165l.2-.6 .5-.2h13.5l.6 .2 .2 .6v2h-3.3a1.04 1.04 0 0 0-1.4 0 1.04 1.04 0 0 0 0 1.5 1.04 1.04 0 0 0 1.4 0h3.3v.6M239.5 164.3h-.3v4.8M240.2 169.1l.7-.4 .7 .4M240.5 169.1l.4-.2 .5 .2"/>
<path d="M249.9 166.8v1.9M250.7 171.8h2M251.1 160.5l.6 .1-.6 .2zM251.7 160.6l.6-.1v.3zM251.7 171.4h29.3M251.8 165.8v.4M251.8 167v1.5M251.8 168h1.2v.5M251.8 166.2h1.2M251.9 169.1l.5-.3 .5 .3M253 165.8v.4M253 167v.5h-1.2"/>
<path d="M261.7 160.6h-27.6M265.3 160.6h11.4M271.7 177.1l-170 .1M271.7 169.1v27M271.7 169.9h4.7M276.1 160.5l.6 .1-.6 .2zM276.4 169.6l.3 .2-.3 .1M276.4 169.6v.3M276.4 169.9v25.5M278.9 171.4l.2 .6h-.3zM278.9 171.4v9.2M283.3 169.1l.1 .6h-.3z"/>
<path d="M283.3 169.1v11.5M285.3 169.1h-183.6v27h183.6M345.3 178v9.4M347.8 170.8v2.3M347.8 171.9h2.2M348.7 171.1l1.3 .8M350 171.9l-1.3 .9M350.3 178.5v3.9a2.5 2.5 0 0 0-2.5 2.5 2.5 2.5 0 0 0 2.5 2.5M352.4 178.5v3.9M77.3 183.1h2.5M77.3 183.1v27M79.8 183.1v27"/>
<path d="M95.2 195.6l-.2 27M95.2 195.1v.5M95.2 195.1h6.5M95.2 195.6l.2 .3M95.4 195.9h6M101.7 190.1h170M101.7 189.6h170M112.9 182.6h35.9M113.1 194.1l1.7 .7M113.1 193.6l2 .8M113.9 192.8l.5 2.1M114.4 194.9l.4 .6h-.3z"/>
<path d="M114.4 194.9l3.3 12.2h-22.6M115.4 182.6l.6-.1v.3zM142.7 180.7l.8 1.4M144.4 180.7l-.9 1.4M164.4 192.8l-1.1 .4M250.3 181.7a1.95 1.95 0 0 1 3.1 .9 1.85 1.85 0 0 1-1.7 1.3 1.85 1.85 0 0 1-1.8-1.3zM250.4 182.6h2.5M251.6 195l.1 .6h-.2zM251.6 195l-.2 6.2h22.6M251.7 181.4v2.5M251.7 193.9h29.3M251.7 192.8l-.1 2.2"/>
<path d="M265.7 198.4h2.3M266 199.2l.9 1.4M266.9 198.4v2.2M267.7 199.2l-.8 1.4M271.7 195.4h4.7M276.4 195.4h.3M276.4 195.4v.2M276.4 195.6h-174.7l-.3 .3M276.7 195.4l-.3 .2M278.8 193.3h.3l-.2 .6zM278.9 184.1v9.8M283.1 195.5h.3l-.1 .6z"/>
<path d="M283.3 184.1v12M345.2 186.8h.2l-.1 .6zM345.3 182.4l.1 .6h-.2zM350.3 180.4l.6-.1v.3zM350.3 180.4h5.9M351.8 180.3l.6 .1-.6 .2zM352.4 182.4a2.5 2.5 0 0 1 2.4 2.5 2.5 2.5 0 0 1-2.4 2.5h-9.1M352.4 182.4h-9.1M367.5 182.8h10.2M70.9 200.2v22.4M76.7 210.1v6l.7 4.3M76.7 210.1h.6"/>
<path d="M77.3 210.1l.7 9.6M77.3 210.1h2.5M78 219.7l.2 .1M78 219.7v.6M78.2 219.8v.5M78.3 219.5l-.3 .2M78.3 219.5l.1 .1M78.4 219.6h2M78.4 219.6l-.2 .2M79.8 210.1l.1 4.7 .5 4.7M80.4 219.5h-2.1M80.4 219.5v.1"/>
<path d="M80.4 219.5h3M80.4 219.6h2.9M81.9 219.9l-.1 2.4M81.9 219.9v2.5M81.9 219.9h1.4M83.3 219.6v1.9M83.4 219.5l-.1 .1M83.4 219.5v2M95.2 201.6h24.6M97.4 207.5l-1.1 2.8M97.7 218h1.9M99.6 218v3.5"/>
<path d="M107.9 204.3h2.2M108.2 205.2l.8 1.4M109 204.3v2.3M109.9 205.2l-.9 1.4M123.3 201.8h1.3v2.7h-1.3M123.3 201.3v4h2.2v-4M123.5 205.3v16.8M127 201.3v4h9.4M134.5 201.4h1.3v2.6M134.5 201.3v2.7h1.9M135.8 215.7v2.9h-1.3M135.8 202.8h.6"/>
<path d="M136.4 202.8v1.2M136.4 204v18.6h-11.7v-1.7h11.7M136.4 202.8v-1.5h-16.6v22h-9.1v-1.7M136.4 215.7h-1.9v3.2h-11l-3.7-.7-22.1-.4v3.8M255.3 201.5l-1.2 2.9M68.9 222.6h26.1M70.7 222h.3l-.1 .6zM77.4 220.4a2.63 2.63 0 0 0 3 2.1M78 220.3h.2M78 220.3l.3 .9M78 220.3l-.6 .1M78.2 220.3l.2 .8"/>
<path d="M78.3 221.2a2.56 2.56 0 0 0 2.1 1.3M78.4 221.1l-.1 .1M78.4 221.1l.6 .7 1.4 .5M78.4 221.1h3.4M80.4 222.3v.2M80.4 222.5h3M80.4 222.3h1.4M81.8 222.3l.1 .1M81.9 222.4h1.4M83.3 221.5v.9M83.3 221.5h.1M83.3 222.4l.1 .1"/>
<path d="M83.3 222.4h.1M83.4 221.5v1M83.4 221.5l6.8 .1M90.2 221.6v1l-6.8-.1M90.2 221.6h29.6M97.7 221.5h1.9M113.6 223.3v2.7h3.7v-2.7M119.8 221.8l3.7 .3M123.5 222.1h1.2M126.3 222.6v2.8h8.4v-2.8M127.8 222.6v2.8M4 245.2h123v47.8"/>
<path d="M4 253.7h123M4 259.4h123M52.4 245.2v47.8M83.5 253.7v5.7M104.7 253.7v5.7M216 253h200M216 248h65M216 258h65M228.6 243v15M255.2 243v15M281 243v50M296 243v30"/>
<path d="M346 243v30M361 243v30M381 253v20M392 253v20M416 243h-200v50M4 265h123M4 270.6h123M4 276.2h123M84.9 279.3h1.3M85.5 278.6v1.3M216 278h65M216 273h200"/>
<path d="M216 263h165M216 268h65M231 263v15M256 263v15M311 273v20M393.4 260.5l9-2.5v10l-9-2.5zM4 281.8h123M4 287.4h123M83.5 287.4v5.6M84.9 280.6h1.3M104.7 287.4v5.6M267.4 287.2h1.2"/>
<path d="M267.4 286h1.2M268 285.5v1.1"/>
<circle cx="104.3" cy="69.8" r="1.5"/>
<circle cx="104.3" cy="69.8" r="1.43"/>
<circle cx="104.3" cy="77.8" r="1.5"/>
<circle cx="104.3" cy="77.8" r="1.41"/>
<circle cx="124.2" cy="63.3" r="1.05"/>
<circle cx="130.7" cy="63.3" r="1.72"/>
<circle cx="130.7" cy="63.3" r="1.67"/>
<circle cx="137.2" cy="63.3" r=".52"/>
<circle cx="137.2" cy="63.3" r=".75"/>
<circle cx="143.7" cy="63.3" r="1.68"/>
<circle cx="143.7" cy="63.3" r="1.72"/>
<circle cx="150.2" cy="63.3" r="1.05"/>
<circle cx="214.2" cy="62.5" r="1.1"/>
<circle cx="251.7" cy="62.5" r="1.1"/>
<circle cx="269.2" cy="77.8" r="1.5"/>
<circle cx="269.2" cy="77.8" r="1.42"/>
<circle cx="269.2" cy="69.8" r="1.49"/>
<circle cx="269.2" cy="69.8" r="1.42"/>
<circle cx="124.2" cy="84.3" r="1.06"/>
<circle cx="130.7" cy="84.3" r="1.72"/>
<circle cx="130.7" cy="84.3" r="1.67"/>
<circle cx="137.2" cy="84.3" r=".76"/>
<circle cx="137.2" cy="84.3" r=".51"/>
<circle cx="137.4" cy="90.4" r="1.35"/>
<circle cx="137.4" cy="90.4" r="1.29"/>
<circle cx="140.9" cy="90.4" r="1.35"/>
<circle cx="140.9" cy="90.4" r="1.29"/>
<circle cx="143.7" cy="84.3" r="1.68"/>
<circle cx="143.7" cy="84.3" r="1.72"/>
<circle cx="147.6" cy="94.4" r=".99"/>
<circle cx="150.2" cy="84.3" r="1.06"/>
<circle cx="214.2" cy="85" r="1.1"/>
<circle cx="240.9" cy="90.5" r="1.3"/>
<circle cx="240.9" cy="90.5" r="1.36"/>
<circle cx="133.7" cy="117.5" r=".99"/>
<circle cx="133.7" cy="117.5" r=".5"/>
<circle cx="133.7" cy="117.5" r=".84"/>
<circle cx="135.9" cy="117.6" r="1.15"/>
<circle cx="135.9" cy="117.6" r="1.11"/>
<circle cx="138.4" cy="117.6" r="1.09"/>
<circle cx="138.4" cy="117.6" r="1.15"/>
<circle cx="104.2" cy="129.5" r="1.42"/>
<circle cx="104.2" cy="129.5" r="1.5"/>
<circle cx="126.2" cy="121.8" r="1.35"/>
<circle cx="126.2" cy="121.8" r="1.5"/>
<circle cx="126.2" cy="121.8" r="1.3"/>
<circle cx="141.2" cy="121.8" r="1.5"/>
<circle cx="141.2" cy="121.8" r="1.3"/>
<circle cx="141.2" cy="121.8" r="1.34"/>
<circle cx="152.2" cy="121.8" r="1.35"/>
<circle cx="152.2" cy="121.8" r="1.5"/>
<circle cx="152.2" cy="121.8" r="1.3"/>
<circle cx="241.2" cy="121.8" r="1.36"/>
<circle cx="241.2" cy="121.8" r="1.29"/>
<circle cx="241.2" cy="121.8" r="1.5"/>
<circle cx="252.2" cy="121.8" r="1.3"/>
<circle cx="252.2" cy="121.8" r="1.35"/>
<circle cx="252.2" cy="121.8" r="1.5"/>
<circle cx="269.2" cy="129.5" r="1.42"/>
<circle cx="269.2" cy="129.5" r="1.51"/>
<circle cx="348.5" cy="135.2" r="2.12"/>
<circle cx="348.6" cy="135.2" r="1.75"/>
<circle cx="348.6" cy="135.2" r="2"/>
<circle cx="348.6" cy="135.2" r="1.7"/>
<circle cx="369.8" cy="135.2" r="2.11"/>
<circle cx="369.8" cy="135.2" r="2"/>
<circle cx="369.8" cy="135.2" r="1.7"/>
<circle cx="369.8" cy="135.2" r="1.74"/>
<circle cx="379.4" cy="134.3" r="1.49"/>
<circle cx="393" cy="120.7" r="1.51"/>
<circle cx="348.5" cy="140.2" r="1.76"/>
<circle cx="348.6" cy="140.2" r="2.11"/>
<circle cx="348.6" cy="140.2" r="2"/>
<circle cx="348.6" cy="140.2" r="1.7"/>
<circle cx="369.8" cy="140.2" r="2"/>
<circle cx="369.8" cy="140.2" r="2.1"/>
<circle cx="369.8" cy="140.2" r="1.7"/>
<circle cx="369.8" cy="140.2" r="1.75"/>
<circle cx="107.4" cy="179.6" r=".82"/>
<circle cx="114.2" cy="171.4" r="1.11"/>
<circle cx="125.9" cy="166" r=".62"/>
<circle cx="137.4" cy="166" r=".59"/>
<circle cx="137.4" cy="166" r=".75"/>
<circle cx="140.9" cy="166" r=".74"/>
<circle cx="140.9" cy="166" r=".6"/>
<circle cx="152.4" cy="166" r=".62"/>
<circle cx="164.2" cy="171.4" r="1.1"/>
<circle cx="214.2" cy="171.4" r="1.1"/>
<circle cx="240.9" cy="166" r=".6"/>
<circle cx="240.9" cy="166" r=".76"/>
<circle cx="251.7" cy="171.4" r="1.1"/>
<circle cx="252.4" cy="166" r=".62"/>
<circle cx="265.9" cy="179.6" r=".81"/>
<circle cx="107.4" cy="185.6" r=".82"/>
<circle cx="114.2" cy="182.6" r="1.26"/>
<circle cx="114.2" cy="193.9" r="1.11"/>
<circle cx="129.8" cy="180.9" r=".99"/>
<circle cx="164.2" cy="182.6" r="1.25"/>
<circle cx="164.2" cy="193.9" r="1.1"/>
<circle cx="214.2" cy="193.9" r="1.1"/>
<circle cx="251.2" cy="182.6" r="3.5"/>
<circle cx="251.7" cy="193.9" r="1.1"/>
<circle cx="265.9" cy="185.6" r=".81"/>
<circle cx="96.8" cy="208.9" r="1"/>
<circle cx="254.7" cy="202.9" r=".99"/>
</g>
<path d="M412.4 262.3a2.5 2.5 0 0 0-4.1-1.1 2.5 2.5 0 0 0 1 4.2 2.5 2.5 0 0 0 3.2-2.9l-.1-.2" fill="none" stroke="#000" stroke-width=".3" stroke-dasharray="30.5 1.3 1.3 1.3" stroke-dashoffset="24.5" stroke-linecap="butt"/>
<path d="M414.8 261.5a5 5 0 0 0-8.3-2 5 5 0 0 0 2.2 8.3 5 5 0 0 0 6.2-6l-.1-.3" fill="none" stroke="#000" stroke-width=".3" stroke-dasharray="30.5 1.3 1.3 1.3" stroke-dashoffset="16.7" stroke-linecap="butt"/>
<path d="M359.2 130.8v16.6" fill="none" stroke="#000" stroke-width=".3" stroke-dasharray="30.5 1.3 1.3 1.3" stroke-dashoffset="24.1"/>
<path d="M250.4 182.6h-1.2M251.7 181.4v-1.3M251.7 183.9v1.2M252.9 182.6h1.3" fill="none" stroke="#000" stroke-width=".3" stroke-dasharray="30.5 1.3 1.3 1.3"/>
<path d="M410 255.7v14.9" fill="none" stroke="#000" stroke-width=".3" stroke-dasharray="30.5 1.3 1.3 1.3" stroke-dashoffset="25"/>
<path d="M403.4 263l12.6-.1" fill="none" stroke="#000" stroke-width=".3" stroke-dasharray="30.5 1.3 1.3 1.3" stroke-dashoffset="26.1"/>
<path d="M216 248v5" fill="none" stroke="#000" stroke-width=".3" stroke-dasharray="30.5 1.3 1.3 1.3" stroke-dashoffset="29.9"/>
<path d="M103.2 84.7v-21M137.2 84.3v-21M237.2 84.7v-21M270.9 84.5v-21" fill="none" stroke="#f00" stroke-width=".3" stroke-dasharray="30.5 1.3 1.3 1.3" stroke-dashoffset="21.9"/>
<g fill="#000">
<path d="M345.2 141.7l.6 .2-.6 .2z"/>
<path d="M76.7 18.9l.6-.1v.3zM136.6 18.8l.6 .1-.6 .2zM76.7 26.3l.6-.1v.3zM102.6 26.2l.6 .1-.6 .2z"/>
<path d="M124.2 54.3l.6-.1v.3zM149.6 54.2l.6 .1-.6 .2zM124.2 85.3l-.2 .6h.3zM137.2 85.1l-.2 .6h.3zM76.7 160.6l.6-.1v.3zM113.6 160.5l.6 .1-.6 .2zM115.4 182.6l.6 .2v-.3zM114.4 194.9l.1 .6h.3zM251.6 195l-.1 .6h.2zM114.2 160.6l.6-.1v.3zM163.6 160.5l.6 .1-.6 .2z"/>
<path d="M165.6 48.4l.6 .1-.6 .1zM108.2 48.5l.6-.1v.2z"/>
<path d="M276.1 54.1l.6 .2-.6 .1zM270.9 54.3l.6-.2v.3zM236.6 18.8l.6 .1-.6 .2zM137.2 18.9l.6-.1v.3z"/>
<path d="M155.1 63.3l.1 .6h-.3zM154.9 83.7h.3l-.1 .6zM404.3 113.4l.2 .6h-.3zM404.2 142.8h.3l-.2 .6zM278.9 171.4l.2 .6h-.3zM278.8 193.3h.3l-.2 .6zM283.3 169.1l.1 .6h-.3zM283.1 195.5h.3l-.1 .6zM345.3 182.4l.1 .6h-.2zM345.2 186.8h.2l-.1 .6z"/>
<path d="M76.7 109.8l.6-.1v.3zM276.1 109.7l.6 .1-.6 .2zM214.2 160.6l.6-.1v.3zM251.1 160.5l.6 .1-.6 .2z"/>
<path d="M359.2 147.6l.6-.1v.2zM372.1 147.5l.6 .1-.6 .1z"/>
<path d="M358.6 147.5l.6 .1-.6 .1zM345.8 147.6l.6-.1v.2z"/>
<path d="M164.2 160.6l.6-.1v.3zM213.6 160.5l.6 .1-.6 .2z"/>
<path d="M276.1 160.5l.6 .1-.6 .2zM251.7 160.6l.6-.1v.3zM351.8 180.3l.6 .1-.6 .2zM350.3 180.4l.6-.1v.3z"/>
<path d="M70.7 222h.3l-.1 .6zM70.9 170.6l.1 .6h-.3z"/>
</g>
<g font-size="6.3">
<text x="282.1" y="250.3">名称</text>
<text x="347.1" y="250.3">图号</text>
<text x="282.1" y="260.3">材质</text>
<text x="347.1" y="260.3">质量</text>
<text x="383.3" y="262.1">视</text>
<text x="383.3" y="269.9">图</text>
<text x="282.1" y="270.3">版次</text>
<text x="347.1" y="270.3">比例</text>
</g>
<g font-size="4.2">
<text x="4.8" y="237.6">注意：1.行走平行度（正面+侧面），450行程内，≤±0.03mm，1000行程内，≤±0.05mm。</text>
<text x="12.2" y="243.3">2.本体形变，450行程内，≤±0.03mm，1000行程内，≤±0.05mm。</text>
<text x="18.6" y="251.3">型号/规格</text>
<text x="70.6" y="251.3">GTH5-200-BR-M10-C4</text>
<text x="301.9" y="249.5">GTH5-200-BR-M10-C4</text>
<text x="14.4" y="258.3">螺杆型号/规格</text>
<text x="19.7" y="263.9">有效行程</text>
<text x="63.7" y="258.3">1205</text>
<text x="86.5" y="263.9">200</text>
<text x="89.9" y="258.3">1210</text>
<text x="111.7" y="258.3">1220</text>
<text x="19.7" y="269.5">精度等级</text>
<text x="87.6" y="269.5">C7</text>
<text x="259" y="267">2022/7/25</text>
<text x="19.7" y="275.2">马达容量</text>
<text x="86.5" y="275.2">M10</text>
<text x="15.4" y="280.8">重复定位精度</text>
<text x="86.7" y="280.8">0.02</text>
<text x="9.1" y="286.4">感应开关方式及数量</text>
<text x="72.7" y="286.4">外挂型三只（C4）</text>
<text x="15.5" y="292">建议最快速度</text>
<text x="60.5" y="292">250MM/S</text>
<text x="86.7" y="292">500MM/S</text>
<text x="107.4" y="292">1000MM/S</text>
</g>
<g font-size="4.1">
<text x="256.6" y="184.2">I</text>
<text x="371.6" y="181.7">I</text>
<text x="367.5" y="186.9">1 : 1</text>
</g>
<g font-size="3.5">
<text x="95.1" y="20.2">121 滑台原点位置</text>
<text x="175.5" y="20.2">200 有效行程</text>
<text x="79.5" y="29.4">滑台极限位置</text>
<text x="85.4" y="25.9">53</text>
<text x="92.8" y="25.9">1</text>
<text x="140.5" y="49.8">116</text>
<text x="141.4" y="55.6">52</text>
<text x="280" y="55.5">11.50</text>
<text x="292.7" y="55.5">1 滑台极限位置</text>
<text x="156.4" y="75.2" transform="rotate(-90 156.4 75.2)">42</text>
<text x="103.2" y="95.6">4 x M5 贯穿</text>
<text x="138.8" y="95.6">2 x</text>
<text x="150.3" y="95.6">3 H7</text>
<text x="164.2" y="95.6">7</text>
<text x="181.8" y="111.1">400</text>
<text x="405.6" y="129.5" transform="rotate(-90 405.6 129.5)">60</text>
<text x="331.6" y="141.3">基准面</text>
<text x="348.1" y="148.9">26.70</text>
<text x="364.3" y="148.9">27</text>
<text x="95.3" y="161.9">75</text>
<text x="137.4" y="161.9">100</text>
<text x="186.7" y="161.9">100</text>
<text x="230.5" y="161.9">75</text>
<text x="261.7" y="161.9">50</text>
<text x="346.6" y="172.6" transform="rotate(-90 346.6 172.6)">0</text>
<text x="350.1" y="170.2" transform="rotate(-90 350.1 170.2)">6</text>
<text x="343.1" y="174.4" transform="rotate(-90 343.1 174.4)">+0.012</text>
<text x="346.6" y="177.9" transform="rotate(-90 346.6 177.9)">5</text>
<text x="121" y="182.1">2 x</text>
<text x="132.6" y="182.1">5 H7</text>
<text x="146.4" y="182.1">6</text>
<text x="280.2" y="184.1" transform="rotate(-90 280.2 184.1)">45</text>
<text x="284.6" y="184.1" transform="rotate(-90 284.6 184.1)">54</text>
<text x="356.2" y="181.7">2</text>
<text x="72.2" y="200.1" transform="rotate(-90 72.2 200.1)">104</text>
<text x="253.1" y="200.7">4 x M5</text>
<text x="269.7" y="200.7">15</text>
<text x="95.2" y="206.6">4 x M5</text>
<text x="111.8" y="206.6">15</text>
<text x="257.4" y="204.2">4.40 贯穿</text>
<text x="99.6" y="210.1">4.40 贯穿</text>
<text x="221.4" y="246.8">1</text>
<text x="221.4" y="251.8">2</text>
<text x="218.8" y="256.8">序号</text>
<text x="232.2" y="256.8">修 订 版 次</text>
<text x="257.5" y="256.8">设计变更编号</text>
<text x="228.2" y="261.8">设</text>
<text x="240.1" y="261.8">计</text>
<text x="252" y="261.8">变</text>
<text x="263.9" y="261.8">更</text>
<text x="219.1" y="266.7">设 计</text>
<text x="368.3" y="269.3">1:2</text>
<text x="219.1" y="271.7">校 核</text>
<text x="219.1" y="276.7">批 准</text>
<text x="222.9" y="282.7">技术要求：</text>
<text x="231.8" y="287.3">1、未标注公差全部 0.1</text>
<text x="231.7" y="291.8">2、未标注倒角全部C0.3</text>
</g>
</svg>
